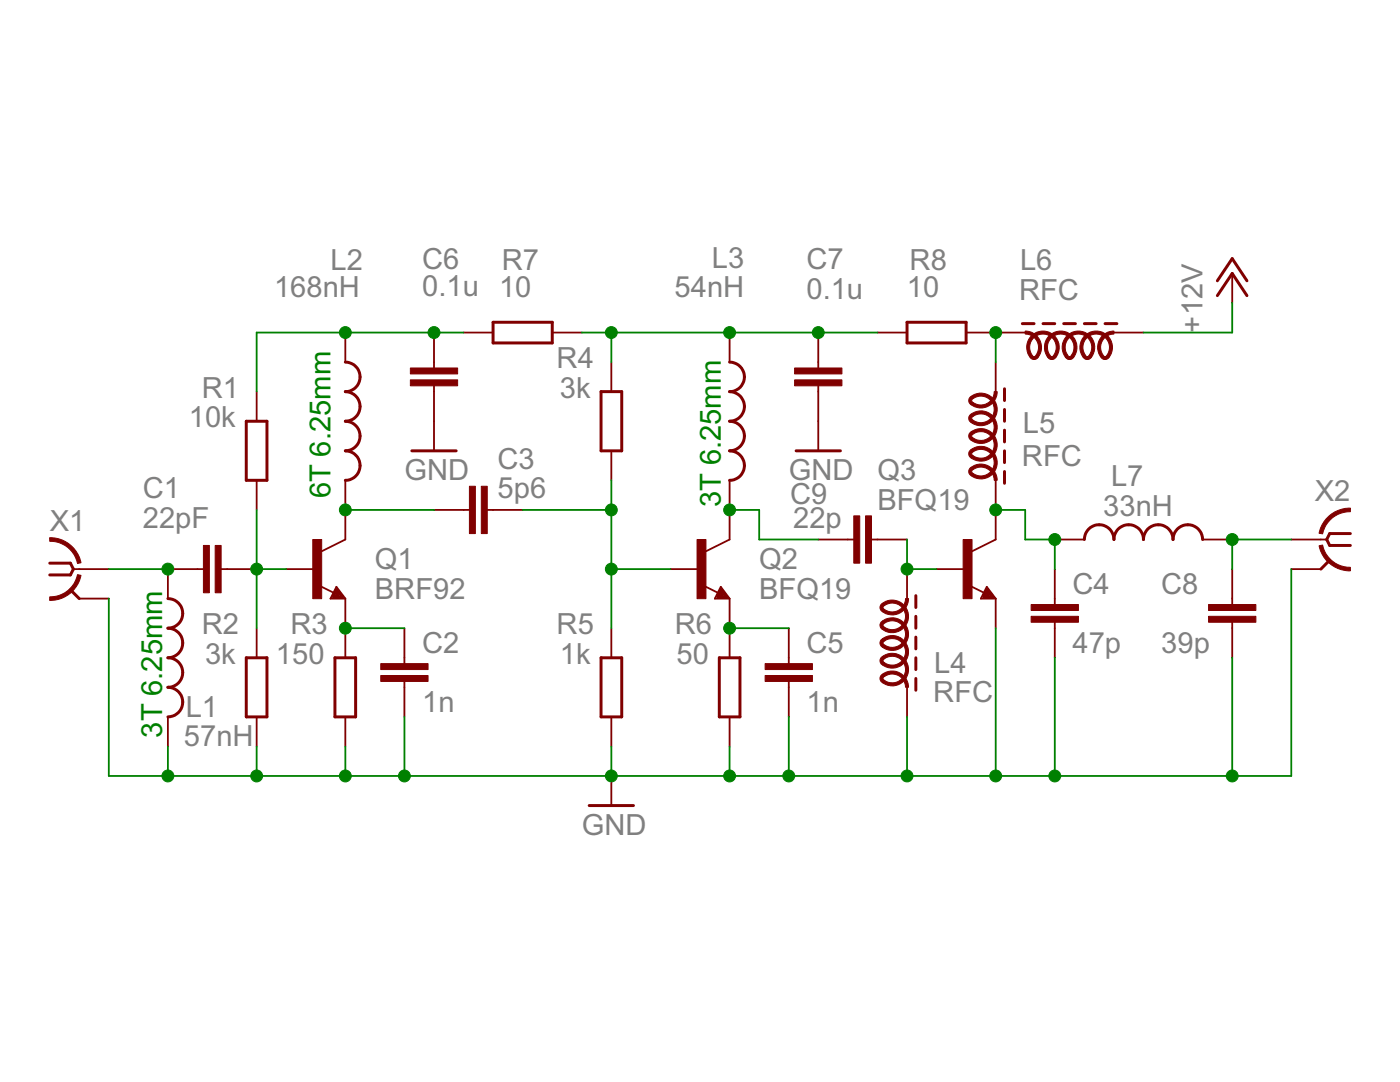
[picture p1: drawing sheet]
<svg xmlns="http://www.w3.org/2000/svg" width="279mm" height="216mm" viewBox="0 0 279 216" stroke-linecap="round" stroke-linejoin="round" font-family="sans-serif">
<g fill="none" stroke="#800000" stroke-width=".36">
<path d="M245.9 54.6v5.9M51.2 78.1v6M68.9 66.4v5.9M86.6 66.4v7M86.6 77v13M92.5 66.4h5.9M110.2 66.4h5.9M122 72.3v5.8M145.6 66.4v5.9M163.3 66.4v7M163.3 77v13M175.1 66.4h5.9"/>
<path d="M192.8 66.4h11.8M198.7 72.3v5.8M222.3 66.4h5.9M51.2 95.8v5.9M68.9 95.8v11.9l-4.7 2.3M122 90v5.8M145.6 95.8v11.9l-4.7 2.3M198.7 95.8v11.9l-4.7 2.3M14.6 113.6h7.1M15.8 119.4h5.9M40.6 113.6h-7.1v5.8M44.1 113.6h7.1"/>
<path d="M57.1 113.6h5.9M63.7 116.9l2.9 1.4M67.1 117.1l1.8 2.3h-2.9zM68.9 119.4v11.9M86.6 101.7h7.1M97.2 101.7h7.1M133.8 113.6h5.9M140.4 116.9l2.9 1.4M143.8 117.1l1.8 2.3h-2.9zM145.6 119.4v11.9M163.3 107.7h7.1M173.9 107.7h7.1"/>
<path d="M181 113.6v5.8M186.9 113.6h5.9M193.5 116.9l2.9 1.4M196.9 117.1l1.8 2.3h-3zM198.7 119.4v5.9M210.5 113.6v7M210.5 107.7h5.9M240 107.7h5.9M245.9 113.6v7M257.7 113.6h5.9M257.7 107.7h7.1M51.2 125.3v6"/>
<path d="M80.7 125.3v7.1M80.7 136v7M122 125.3v6M157.4 125.3v7.1M157.4 136v7M181 137.1v5.9M210.5 124.2v7.1M245.9 124.2v7.1M33.5 143v5.9M51.2 143v5.9M68.9 143v5.9M122 143v5.9"/>
<path d="M122 154.8v5.9M145.6 143v5.9"/>
</g>
<g fill="#800000" stroke="#800000" stroke-width=".2">
<path d="M40.6 108.8h1.2v9.5h-1.2z"/>
<path d="M42.9 108.8h1.2v9.5h-1.2z"/>
<path d="M76 134.8h9.4v1.2h-9.4z"/>
<path d="M76 132.4h9.4v1.2h-9.4z"/>
<path d="M93.7 97h1.2v9.5h-1.2z"/>
<path d="M96.1 97h1.1v9.5h-1.1z"/>
<path d="M205.8 123h9.4v1.2h-9.4z"/>
<path d="M205.8 120.6h9.4v1.2h-9.4z"/>
<path d="M62.4 107.7h1.8v11.8h-1.8z"/>
<path d="M139.1 107.7h1.8v11.8h-1.8z"/>
<path d="M192.2 107.7h1.8v11.8h-1.8z"/>
<path d="M152.7 134.8h9.4v1.2h-9.4z"/>
<path d="M152.7 132.4h9.4v1.2h-9.4z"/>
<path d="M81.9 75.8h9.4v1.2h-9.4z"/>
<path d="M81.9 73.4h9.4v1.2h-9.4z"/>
<path d="M158.6 75.8h9.4v1.2h-9.4z"/>
<path d="M158.6 73.4h9.4v1.2h-9.4z"/>
<path d="M241.2 123h9.4v1.2h-9.4z"/>
<path d="M241.2 120.6h9.4v1.2h-9.4z"/>
<path d="M170.4 102.9h1.2v9.5h-1.2z"/>
<path d="M172.7 102.9h1.2v9.5h-1.2z"/>
</g>
<g fill="none" stroke="#800000" stroke-width=".59">
<path d="M243 59l2.9-4.4 3 4.4M243 56l2.9-4.4 3 4.4M68.9 72.3a2.94 2.94 0 0 1 3 2.9 2.94 2.94 0 0 1-3 2.9 2.95 2.95 0 0 1 3 3 2.95 2.95 0 0 1-3 3 2.95 2.95 0 0 1 3 2.9 2.95 2.95 0 0 1-3 3 2.94 2.94 0 0 1 3 2.9 2.94 2.94 0 0 1-3 2.9M98.4 64.3h11.8v4.1h-11.8zM120 78.1h4.1v11.9h-4.1zM145.6 72.3a2.94 2.94 0 0 1 3 2.9 2.94 2.94 0 0 1-3 2.9 2.95 2.95 0 0 1 3 3 2.95 2.95 0 0 1-3 3 2.95 2.95 0 0 1 3 2.9 2.95 2.95 0 0 1-3 3 2.94 2.94 0 0 1 3 2.9 2.94 2.94 0 0 1-3 2.9M181 64.3h11.8v4.1h-11.8zM200.5 77.6v2.3M204 64.6h2.4M208.2 64.6h2.3M212.3 64.6h2.3M216.4 64.6h2.4"/>
<path d="M220.5 64.6h2.4M49.1 84.1h4.2v11.7h-4.2zM82.2 90h8.8M158.9 90h8.8M200.5 81.7v2.4M200.5 85.8v2.4M200.5 90v2.3M200.5 94.1v2.3M9.9 112.4h4.2l.5 1.2-.5 1.1h-4.2M14.1 117.7l1.7 1.7M33.5 119.4a2.95 2.95 0 0 1 3 3 2.95 2.95 0 0 1-3 2.9 2.95 2.95 0 0 1 3 3 2.95 2.95 0 0 1-3 3 2.94 2.94 0 0 1 3 2.9 2.94 2.94 0 0 1-3 2.9 2.95 2.95 0 0 1 3 3 2.95 2.95 0 0 1-3 2.9M67.1 118.3l.3 .6h-.9l.6-1.2 1.2 1.4h-1.8"/>
<path d="M143.8 118.3l.3 .6h-.8l.5-1.2 1.2 1.4h-1.7M182.8 118.9v2.3M196.9 118.3l.3 .6h-.9l.6-1.2 1.2 1.4h-1.8M216.4 107.7a2.95 2.95 0 0 1 3-3 2.95 2.95 0 0 1 2.9 3 2.94 2.94 0 0 1 3-3 2.94 2.94 0 0 1 2.9 3 2.95 2.95 0 0 1 3-3 2.95 2.95 0 0 1 2.9 3 2.95 2.95 0 0 1 3-3 2.95 2.95 0 0 1 2.9 3M265.4 111.8l-1.8 1.8M269.5 106.5h-4.1l-.6 1.2 .6 1.1h4.1M49.1 131.3h4.2v11.7h-4.2zM66.8 131.3h4.2v11.7h-4.2zM120 131.3h4.1v11.7h-4.1zM143.6 131.3h4.1v11.7h-4.1zM182.8 123v2.3M182.8 127.1v2.4"/>
<path d="M182.8 131.3v2.3M182.8 135.4v2.3M117.6 160.7h8.8"/>
</g>
<g fill="#800000" stroke="#800000" stroke-width=".2">
<path d="M193.5 79.3l.4-.2 .2 .5-.2 .2 .2 .4-.2 .6-.4-.3-.2-.4z" fill-rule="evenodd"/>
<path d="M193.5 82.8l.4-.2 .2 .5-.2 .3 .2 .4-.2 .5h-.2a.98 .98 0 0 1-.2-1.5z" fill-rule="evenodd"/>
<path d="M193.5 86.4l.4-.3 .2 .6-.2 .2 .2 .4-.2 .6-.2-.1a.98 .98 0 0 1-.2-1.4z" fill-rule="evenodd"/>
<path d="M193.5 89.9l.4-.2 .2 .5-.2 .3 .2 .4-.2 .5-.2-.1a.96 .96 0 0 1-.2-1.4z" fill-rule="evenodd"/>
<path d="M193.5 93.5l.4-.3 .2 .5-.2 .3 .2 .4-.2 .5-.4-.2-.2-.5z" fill-rule="evenodd"/>
<path d="M193.8 89.7a3.3 3.3 0 0 1 4.4 .4 3.3 3.3 0 0 1 0 4.4 3.3 3.3 0 0 1-4.4 .4l.4-.5a2.66 2.66 0 0 0 3.5-.3 2.66 2.66 0 0 0 0-3.6 2.66 2.66 0 0 0-3.5-.3z" fill-rule="evenodd"/>
<path d="M193.8 86.2a3.3 3.3 0 0 1 4.4 .4 3.3 3.3 0 0 1 0 4.4 3.3 3.3 0 0 1-4.4 .4l.4-.5a2.65 2.65 0 0 0 3.5-.3 2.65 2.65 0 0 0 0-3.6 2.65 2.65 0 0 0-3.5-.3z" fill-rule="evenodd"/>
<path d="M193.8 93.3a3.2 3.2 0 0 1 3.4-.4 3.2 3.2 0 0 1 1.8 2.9h-.6a2.67 2.67 0 0 0-4.2-2.1z" fill-rule="evenodd"/>
<path d="M193.8 82.6a3.3 3.3 0 0 1 4.4 .4 3.3 3.3 0 0 1 0 4.4 3.3 3.3 0 0 1-4.4 .4l.4-.4a2.65 2.65 0 0 0 3.5-.4 2.65 2.65 0 0 0 0-3.6 2.65 2.65 0 0 0-3.5-.3z" fill-rule="evenodd"/>
<path d="M193.8 79.1a3.3 3.3 0 0 1 4.4 .4 3.3 3.3 0 0 1 0 4.4 3.3 3.3 0 0 1-4.4 .4l.4-.5a2.66 2.66 0 0 0 3.5-.3 2.66 2.66 0 0 0 0-3.6 2.66 2.66 0 0 0-3.5-.3z" fill-rule="evenodd"/>
<path d="M194.2 80.3a2.66 2.66 0 0 0 2.7 .2 2.66 2.66 0 0 0 1.5-2.4h.6a3.2 3.2 0 0 1-1.8 3 3.2 3.2 0 0 1-3.4-.3z" fill-rule="evenodd"/>
<path d="M9.9 107.3a6.3 6.3 0 0 1 6.3 5l-.7 .1a5.5 5.5 0 0 0-5.6-4.4z" fill-rule="evenodd"/>
<path d="M9.9 119.1a5.6 5.6 0 0 0 5.6-4.4l.7 .1a6.2 6.2 0 0 1-6.3 5z" fill-rule="evenodd"/>
<path d="M205.5 71.2l.6-.2 .2 .1 .4-.1 .5 .2a.94 .94 0 0 1-.8 .5 .94 .94 0 0 1-.9-.5z" fill-rule="evenodd"/>
<path d="M209.1 71.2l.5-.2 .2 .1 .4-.1 .6 .2a.95 .95 0 0 1-.9 .5 .95 .95 0 0 1-.8-.5z" fill-rule="evenodd"/>
<path d="M212.6 71.2l.5-.2 .3 .1 .4-.1 .5 .2a.95 .95 0 0 1-.8 .5 .95 .95 0 0 1-.9-.5z" fill-rule="evenodd"/>
<path d="M216.1 71.2l.6-.2 .2 .1 .4-.1 .5 .2a.95 .95 0 0 1-.8 .5 .95 .95 0 0 1-.9-.5z" fill-rule="evenodd"/>
<path d="M219.7 71.2l.5-.2 .3 .1 .4-.1 .5 .2a.94 .94 0 0 1-.9 .5 .94 .94 0 0 1-.8-.5z" fill-rule="evenodd"/>
<path d="M216.3 67.2a3.2 3.2 0 0 1 4.5-.4 3.2 3.2 0 0 1 .6 4.4l-.5-.3a2.66 2.66 0 0 0-.3-3.6 2.66 2.66 0 0 0-3.6 0 2.66 2.66 0 0 0-.4 3.6l-.4 .3a3.2 3.2 0 0 1 .1-4z" fill-rule="evenodd"/>
<path d="M212.7 67.2a3.2 3.2 0 0 1 4.6-.4 3.2 3.2 0 0 1 .5 4.4l-.4-.3a2.66 2.66 0 0 0-.4-3.6 2.66 2.66 0 0 0-3.6 0 2.66 2.66 0 0 0-.3 3.6l-.5 .3a3.2 3.2 0 0 1 .1-4z" fill-rule="evenodd"/>
<path d="M219.8 67.2a3.1 3.1 0 0 1 2.5-1.1v.6a2.67 2.67 0 0 0-2.4 1.4 2.67 2.67 0 0 0 .3 2.8l-.5 .3a3.2 3.2 0 0 1 .1-4z" fill-rule="evenodd"/>
<path d="M209.2 67.2a3.3 3.3 0 0 1 4.5-.4 3.3 3.3 0 0 1 .6 4.4l-.5-.3a2.65 2.65 0 0 0-.3-3.6 2.65 2.65 0 0 0-3.6 0 2.65 2.65 0 0 0-.3 3.6l-.5 .3a3.3 3.3 0 0 1 .1-4z" fill-rule="evenodd"/>
<path d="M205.7 67.2a3.2 3.2 0 0 1 4.5-.4 3.2 3.2 0 0 1 .5 4.4l-.4-.3a2.66 2.66 0 0 0-.4-3.6 2.66 2.66 0 0 0-3.5 0 2.66 2.66 0 0 0-.4 3.6l-.5 .3a3.3 3.3 0 0 1 .2-4z" fill-rule="evenodd"/>
<path d="M204.6 66.1a3.2 3.2 0 0 1 2.9 1.7 3.2 3.2 0 0 1-.3 3.4l-.5-.3a2.66 2.66 0 0 0 .3-2.8 2.66 2.66 0 0 0-2.4-1.4z" fill-rule="evenodd"/>
<path d="M264.7 103.5a6.4 6.4 0 0 1 4.8-2.1v.7a5.5 5.5 0 0 0-5.6 4.4l-.7-.1 .1-.4a6.2 6.2 0 0 1 1.4-2.5z" fill-rule="evenodd"/>
<path d="M263.2 108.9l.7-.1a5.6 5.6 0 0 0 5.6 4.4v.7a6.3 6.3 0 0 1-6.3-5z" fill-rule="evenodd"/>
<path d="M175.8 120.6l.3-.2 .3 .5-.2 .2 .2 .4-.3 .6-.3-.3-.2-.5z" fill-rule="evenodd"/>
<path d="M175.8 124.1l.3-.2 .3 .5-.2 .3 .2 .4-.3 .5-.3-.2-.2-.5z" fill-rule="evenodd"/>
<path d="M175.8 127.7l.3-.3 .3 .6-.2 .2 .2 .4-.3 .6-.3-.3a.96 .96 0 0 1 0-1.2z" fill-rule="evenodd"/>
<path d="M175.8 131.2l.3-.2 .3 .5-.2 .3 .2 .4-.3 .5-.3-.2-.2-.5z" fill-rule="evenodd"/>
<path d="M175.8 134.8l.3-.3 .3 .5-.2 .3 .2 .4-.3 .5-.4-.4a.91 .91 0 0 1 .1-1z" fill-rule="evenodd"/>
<path d="M176.1 131a3.3 3.3 0 0 1 4.4 .4 3.3 3.3 0 0 1 0 4.4 3.3 3.3 0 0 1-4.4 .4l.4-.5a2.65 2.65 0 0 0 3.5-.3 2.65 2.65 0 0 0 0-3.6 2.65 2.65 0 0 0-3.5-.3z" fill-rule="evenodd"/>
<path d="M176.1 127.5a3.3 3.3 0 0 1 4.4 .4 3.3 3.3 0 0 1 0 4.4 3.3 3.3 0 0 1-4.4 .4l.4-.5a2.65 2.65 0 0 0 3.5-.3 2.65 2.65 0 0 0 0-3.6 2.65 2.65 0 0 0-3.5-.3z" fill-rule="evenodd"/>
<path d="M176.1 134.6a3.2 3.2 0 0 1 3.4-.4 3.2 3.2 0 0 1 1.8 2.9h-.6a2.65 2.65 0 0 0-1.5-2.3 2.65 2.65 0 0 0-2.7 .2z" fill-rule="evenodd"/>
<path d="M176.1 123.9a3.3 3.3 0 0 1 4.4 .4 3.3 3.3 0 0 1 0 4.4 3.3 3.3 0 0 1-4.4 .4l.4-.4a2.66 2.66 0 0 0 3.5-.4 2.66 2.66 0 0 0 0-3.6 2.66 2.66 0 0 0-3.5-.3z" fill-rule="evenodd"/>
<path d="M176.1 120.4a3.3 3.3 0 0 1 4.4 .4 3.3 3.3 0 0 1 0 4.4 3.3 3.3 0 0 1-4.4 .4l.4-.5a2.66 2.66 0 0 0 3.5-.3 2.66 2.66 0 0 0 0-3.6 2.66 2.66 0 0 0-3.5-.3z" fill-rule="evenodd"/>
<path d="M176.5 121.6a2.66 2.66 0 0 0 2.8 .2 2.66 2.66 0 0 0 1.4-2.4h.6a3.2 3.2 0 0 1-1.8 3 3.2 3.2 0 0 1-3.4-.4z" fill-rule="evenodd"/>
</g>
<g fill="none" stroke="#008000" stroke-width=".36">
<path d="M92.5 66.4h-41.3v11.7M116.1 66.4h59M122 66.4v5.9M198.7 66.4v5.9M245.9 60.5v5.9h-17.7M122 95.8v29.5M21.7 113.6h11.8M51.2 101.7v23.6M51.2 113.6h5.9M68.9 101.7h17.7M104.3 101.7h17.7M122 113.6h11.8"/>
<path d="M145.6 101.7h5.9v6h11.8M181 107.7v5.9h5.9M198.7 101.7h5.9v6h5.9v5.9M257.7 107.7h-11.8v5.9M257.7 113.6v41.2h-236v-35.4M68.9 125.3h11.8M145.6 125.3h11.8M198.7 125.3v29.5M210.5 131.3v23.5M245.9 131.3v23.5M33.5 148.9v5.9M51.2 148.9v5.9"/>
<path d="M68.9 148.9v5.9M80.7 143v11.8M122 148.9v5.9M145.6 148.9v5.9M157.4 143v11.8M181 143v11.8"/>
</g>
<g fill="#008000" stroke="#008000" stroke-width=".2">
<circle cx="68.9" cy="125.3" r="1.19"/>
<circle cx="145.6" cy="125.3" r="1.19"/>
<circle cx="145.6" cy="101.7" r="1.19"/>
<circle cx="198.7" cy="66.4" r="1.19"/>
<circle cx="80.7" cy="154.8" r="1.19"/>
<circle cx="145.6" cy="154.8" r="1.19"/>
<circle cx="157.4" cy="154.8" r="1.19"/>
<circle cx="181" cy="154.8" r="1.19"/>
<circle cx="198.7" cy="154.8" r="1.19"/>
<circle cx="210.5" cy="154.8" r="1.19"/>
<circle cx="68.9" cy="154.8" r="1.19"/>
<circle cx="51.2" cy="154.8" r="1.19"/>
<circle cx="33.5" cy="154.8" r="1.19"/>
<circle cx="245.9" cy="154.8" r="1.19"/>
<circle cx="122" cy="154.8" r="1.19"/>
<circle cx="33.5" cy="113.6" r="1.19"/>
<circle cx="86.6" cy="66.4" r="1.19"/>
<circle cx="68.9" cy="66.4" r="1.19"/>
<circle cx="145.6" cy="66.4" r="1.19"/>
<circle cx="163.3" cy="66.4" r="1.19"/>
<circle cx="122" cy="66.4" r="1.19"/>
<circle cx="68.9" cy="101.7" r="1.19"/>
<circle cx="122" cy="113.6" r="1.19"/>
<circle cx="122" cy="101.7" r="1.19"/>
<circle cx="181" cy="113.6" r="1.19"/>
<circle cx="198.7" cy="101.7" r="1.19"/>
<circle cx="210.5" cy="107.7" r="1.19"/>
<circle cx="245.9" cy="107.7" r="1.19"/>
<circle cx="51.2" cy="113.6" r="1.19"/>
</g>
<g font-size="6.5" fill="#808080">
<text x="66" y="54">L2</text>
<text x="84.3" y="53.7">C6</text>
<text x="100.1" y="54">R7</text>
<text x="142.1" y="53.4">L3</text>
<text x="160.9" y="53.7">C7</text>
<text x="181.5" y="54">R8</text>
<text x="203.6" y="54">L6</text>
<text x="54.7" y="59.3">168nH</text>
<text x="84.3" y="59">0.1u 10</text>
<text x="134.6" y="59.3">54nH</text>
<text x="160.9" y="59.6">0.1u</text>
<text x="181" y="59.3">10</text>
<text x="203.4" y="59.9">RFC</text>
<text x="240" y="66.4" transform="rotate(-90 240 66.4)">+12V</text>
<text x="111.1" y="73.4">R4</text>
<text x="40.3" y="79.3">R1</text>
<text x="111.7" y="79.3">3k</text>
<text x="37.7" y="85.2">10k</text>
<text x="204.2" y="86.4">L5</text>
<text x="80.7" y="95.9">GND</text>
<text x="99.3" y="93.5">C3</text>
<text x="157.4" y="95.9">GND</text>
<text x="175.1" y="95.9">Q3</text>
<text x="204" y="92.9">RFC</text>
<text x="28.5" y="99.4">C1</text>
<text x="99.3" y="99.4">5p6</text>
<text x="157.7" y="100.6">C9</text>
<text x="175.1" y="101.8">BFQ19</text>
<text x="221.7" y="97">L7</text>
<text x="262.4" y="100">X2</text>
<text x="9.9" y="105.9">X1</text>
<text x="28.5" y="105.3">22pF</text>
<text x="158.3" y="105.3">22p</text>
<text x="220.2" y="102.9">33nH</text>
<text x="74.8" y="113.6">Q1</text>
<text x="151.5" y="113.6">Q2</text>
<text x="74.8" y="119.4">BRF92</text>
<text x="151.5" y="119.4">BFQ19</text>
<text x="214" y="118.6">C4</text>
<text x="231.7" y="118.6">C8</text>
<text x="40.3" y="126.5">R2</text>
<text x="58" y="126.5">R3</text>
<text x="84.3" y="130.4">C2</text>
<text x="111.1" y="126.5">R5</text>
<text x="134.7" y="126.5">R6</text>
<text x="160.9" y="130.4">C5</text>
<text x="214" y="130.4">47p</text>
<text x="231.7" y="130.4">39p</text>
<text x="40.9" y="132.4">3k</text>
<text x="55.1" y="132.4">150</text>
<text x="111.7" y="132.4">1k</text>
<text x="135" y="132.4">50</text>
<text x="186.5" y="134.2">L4</text>
<text x="37.1" y="143">L1</text>
<text x="84.3" y="142.2">1n</text>
<text x="160.9" y="142.2">1n</text>
<text x="186.3" y="140.1">RFC</text>
<text x="36.7" y="148.9">57nH</text>
<text x="116.1" y="166.6">GND</text>
</g>
<g font-size="6.5" fill="#008000">
<text x="66" y="99.4" transform="rotate(-90 66 99.4)">6T 6.25mm</text>
<text x="143.8" y="101.2" transform="rotate(-90 143.8 101.2)">3T 6.25mm</text>
<text x="32.3" y="147.2" transform="rotate(-90 32.3 147.2)">3T 6.25mm</text>
</g>
</svg>
